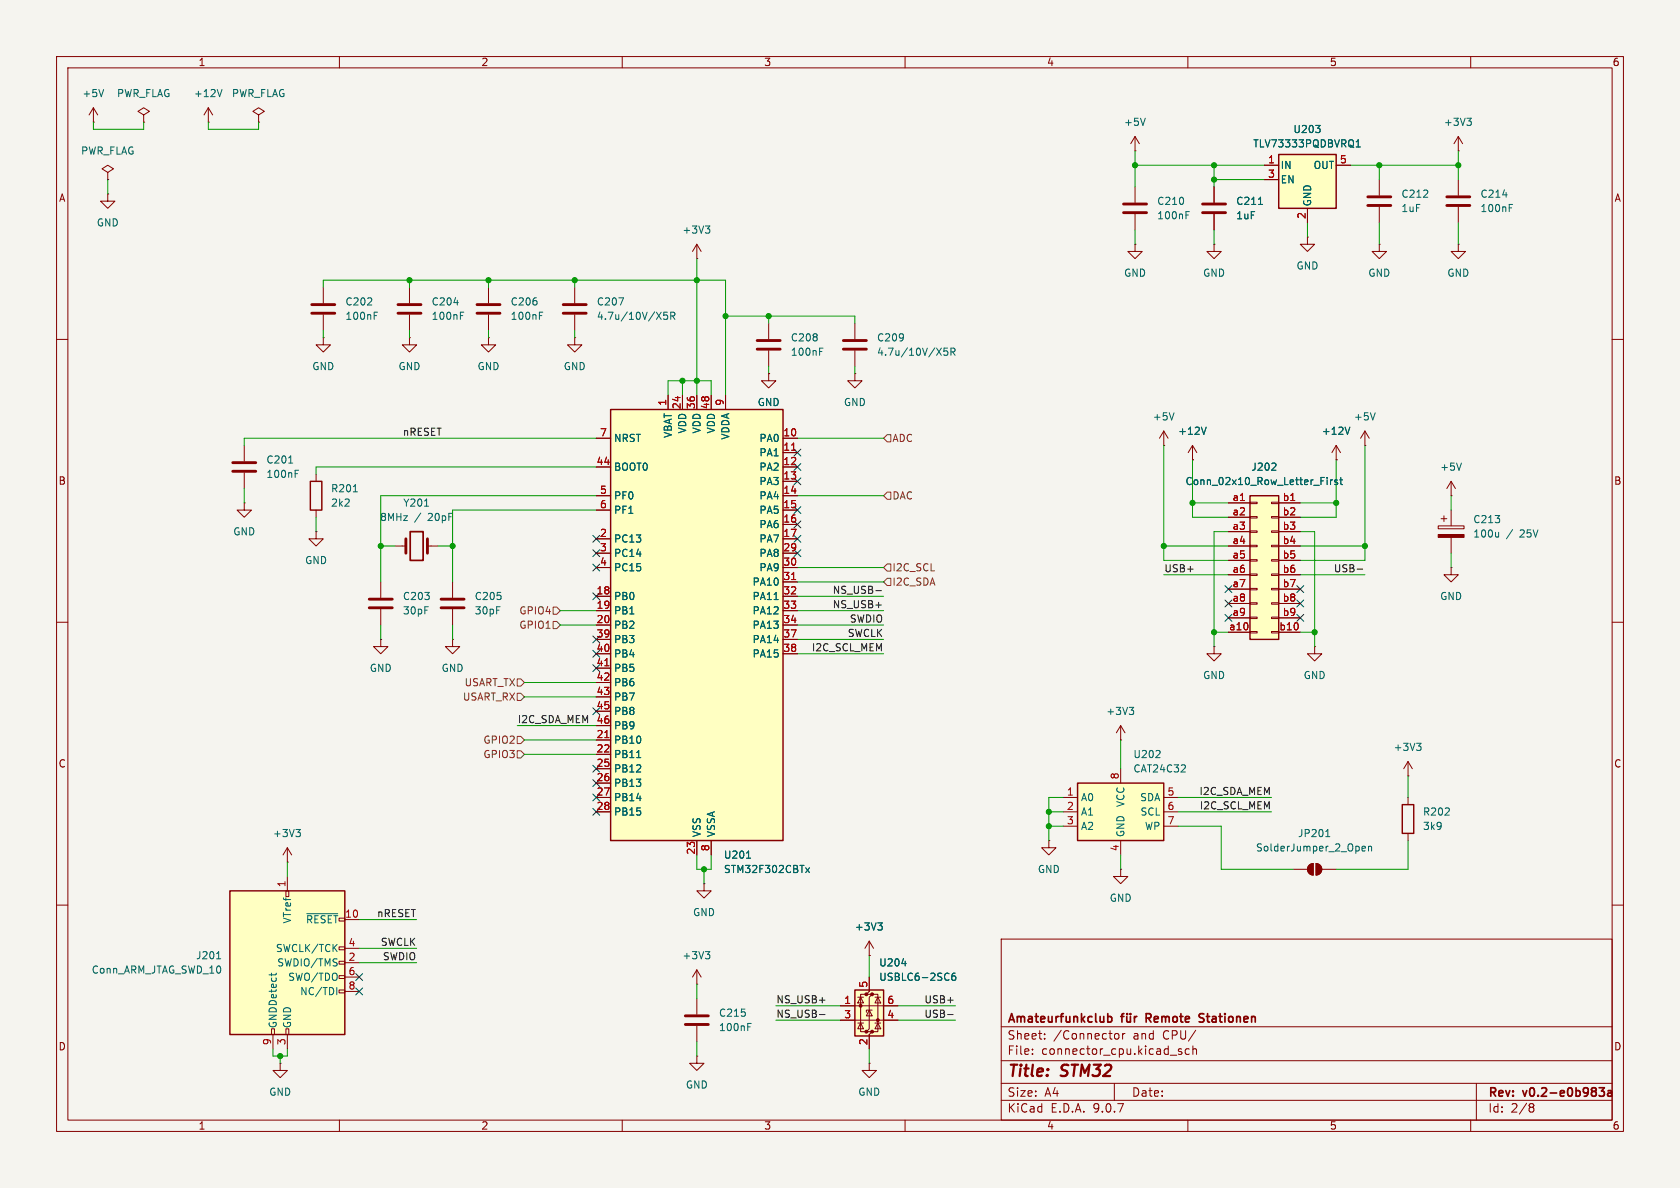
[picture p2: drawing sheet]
<svg xmlns="http://www.w3.org/2000/svg" width="297mm" height="210mm" viewBox="0 0 297 210" stroke-linecap="round" stroke-linejoin="round" font-family="sans-serif">
<path d="M0 0h297v210h-297z" fill="#f5f4ef" stroke="#f5f4ef" stroke-width=".18"/>
<g fill="none" stroke="#840000" stroke-width=".18">
<path d="M10 10h277v190h-277zM12 12h273v186h-273zM60 10v2M110 10v2M160 10v2M210 10v2M260 10v2M200.7 26.7h.1M200.7 24.1v2.6M200.7 33v2.8M200.7 37.8v2.8M200.7 24.1l-.8 1.3"/>
<path d="M200.7 24.1l.7 1.3M123.2 45.7h.1M123.2 43.2l-.8 1.3M123.2 43.2l.8 1.3M123.2 43.2v2.5M135.9 57.2v2.7M200.7 43.2v1.3h1.2l-1.2 1.2-1.3-1.2h1.3M200.7 43.2h.1M10 60h2M43.2 78.7v2.8M135.9 66v1.3h1.3l-1.3 1.3-1.3-1.3h1.3M135.9 66h.1"/>
<path d="M135.9 62v2.8M285 60h2M43.2 88.9v1.3h1.2l-1.2 1.2-1.3-1.2h1.3M43.2 88.9h.1M43.2 83.6v2.8M10 110h2M285 110h2M198.1 130.8h.1M198.1 128.3l-.7 1.2M198.1 128.3l.8 1.2M198.1 128.3v2.5M10 160h2"/>
<path d="M177 166h108v32h-108zM285 160h2M60 198v2M110 198v2M160 198v2M177 194.5h108M177 191.5h108M177 187.5h108M177 181.5h108M182.5 186.3v.1M182.5 185.5v.1M184.7 183.6v.1"/>
<path d="M184.7 182.8v.1M197 191.5v3M197.2 182.8l.3-.1 .3 .3v.4l-.1 .2h-.5M198.5 182.7v1M198.9 182.7l-.3 .1-.1 .2M208.9 185.5l-.4-.1-.2 .2 .1 .2 .5 .2v.3h-.6M210 198v2M210.2 185.5l-.4-.1-.3 .3v.4l.2 .2h.5M210.9 185.5l.2-.1 .4 .1v.9M210.9 184.9v1.5M260 198v2M261 191.5v6.5"/>
<path d="M270.6 195.1l.4 .1 .2 .2-.3 .3M270.6 195.7h.3M270.9 195.7l.2 .2 .1 .4-.2 .2-.4 .1"/>
</g>
<g fill="none" stroke="#840000" stroke-width=".3">
<path d="M195.8 179.8l.5-.1 .3 .3v.4l-.2 .2h-.6M198.1 179.7h.6M198.7 179.2l-.4 .2v1.3M199.2 179.7l.1 .9 .3 .1 .2-.2M199.3 179.2v.1M199.8 179.2v.1M199.8 179.7v1M200.6 179.7v1M201 179.7l-.3 .1-.1 .2M202.6 180h.6M203.2 179.2h-.6v1.5M212.8 179.3l-.5-.1-.3 .3 .1 .3 .6 .2"/>
<path d="M212 180.6h.7M282.7 192.3h.9l-.5 .6 .5 .1v.5l-.3 .3h-.4M284.3 192.9h.5l.1 .9M284.9 193.1l-.5 .1a.29 .29 0 0 0-.2 .3 .29 .29 0 0 0 .2 .3l.5-.1"/>
</g>
<path d="M124.7 39.9h.8l-.4 .5M202.5 20.9l-.4 1.3M209.7 38h.4M209.7 37.4h.6M125.2 40.4l.3 .3v.3l-.3 .2M144.9 62.1h.4M144.9 61.5h.6M51 81.9h.8M52.2 83.7h.4M52.2 83.1h.6M199.6 125h.8l-.4 .5M200.2 125.5l.2 .3v.3l-.2 .2" fill="none" stroke="#006464" stroke-width=".18"/>
<path d="M198.6 37.6h4.1M198.6 36.1h4.1M133.9 61.7h4M133.9 60.2h4M41.1 81.8h4.1M41.1 83.3h4.1" fill="none" stroke="#840000" stroke-width=".51"/>
<path d="M190.5 138.4h15.2v10.2h-15.2z" fill="#ffffc2"/>
<path d="M190.5 138.4h15.2v10.2h-15.2z" fill="none" stroke="#840000" stroke-width=".25"/>
<g fill="none" stroke="#840000" stroke-width=".18">
<path d="M214.6 33v2.8M214.6 37.8v2.8M57.1 50.8v2.8M57.1 55.6v2.8M86.4 50.8v2.8M86.4 55.6v2.8M214.6 43.2v1.3h1.3l-1.3 1.2-1.2-1.2h1.2M214.6 43.2h.1M231.1 41.9v1.3h1.3l-1.3 1.3-1.2-1.3h1.2M231.1 41.9h.1M205.7 78.7h.1M205.7 76.2l-.7 1.3"/>
<path d="M205.7 76.2l.8 1.3M205.7 76.2v2.5M198.1 135.9v2.5M124.5 156.2v1.3h1.2l-1.2 1.3-1.3-1.3h1.3M124.5 156.2h.1M188 141h2.5M188 143.5h2.5M188 146.1h2.5M198.1 148.6v2.5M205.7 141h2.6M205.7 143.5h2.6M205.7 146.1h2.6"/>
<path d="M123.2 174h.1M123.2 171.5v2.5M123.2 176.5v2.8M123.2 171.5l-.8 1.2M123.2 171.5l.8 1.2M49.5 188v1.2h1.3l-1.3 1.3-1.2-1.3h1.2M49.5 188h.1M123.2 181.4v2.8"/>
</g>
<g fill="none" stroke="#006464" stroke-width=".18">
<path d="M222.5 36.1h.7M66.2 55.8h.4M66.2 55.2h.6M95.4 55.8h.4M95.4 55.2h.6M207.6 73l-.5 1.2M204.3 133.9h.8M205 132.8v.4M208.8 136.5h.8M209.5 135.3v.4M124.7 168.2h.8l-.4 .5M125.2 168.7l.3 .2v.3l-.3 .3"/>
<path d="M132.2 181.5h.4M132.2 180.9h.6"/>
</g>
<path d="M212.6 36.1h4.1M212.6 37.6h4.1M55.1 55.4h4.1M55.1 53.8h4.1M84.3 55.4h4.1M84.3 53.8h4.1M121.2 179.6h4M121.2 181.1h4" fill="none" stroke="#840000" stroke-width=".51"/>
<path d="M226.1 27.3h10.1v9.5h-10.1z" fill="#ffffc2"/>
<path d="M226.1 27.3h10.1v9.5h-10.1z" fill="none" stroke="#840000" stroke-width=".25"/>
<g fill="none" stroke="#840000" stroke-width=".18">
<path d="M16.5 19.1l-.8 1.2M16.5 19.1l.8 1.2M16.5 19.1v2.5M16.5 21.6h.1M19 30.5l1.1-.7-1.1-.6-1 .6 1 .7v1.3M19 31.8h.1M19 34.3v1.3h1.3l-1.3 1.2-1.2-1.2h1.2M19 34.3h.1M25.4 20.3l1-.6-1-.6-1 .6 1 .6v1.3M25.4 21.6h.1M223.5 29.2h2.6M223.5 31.8h2.6"/>
<path d="M231.1 36.8v2.6M236.2 29.2h2.6M243.8 31.8v2.7M243.8 36.6v2.8M57.1 59.7v1.3h1.3l-1.3 1.2-1.2-1.2h1.2M57.1 59.7h.1M72.4 59.7v1.3h1.3l-1.3 1.2-1.3-1.2h1.3M72.4 59.7h.1M72.4 50.8v2.8M72.4 55.6v2.8M151.1 57.2v2.7M151.1 66v1.3h1.3l-1.3 1.3-1.2-1.3h1.2"/>
<path d="M151.1 66h.1M151.1 62v2.8M210.8 78.7l-.7 1.3M210.8 78.7l.8 1.3M210.8 78.7v2.6M236.2 78.7l-.7 1.3M236.2 78.7l.8 1.3M236.2 78.7v2.6M241.3 78.7h.1M241.3 76.2l-.8 1.3M241.3 76.2l.8 1.3M241.3 76.2v2.5"/>
<path d="M210.8 81.3h.1M236.2 81.3h.1M123.2 186.7v1.3h1.3l-1.3 1.2-1.3-1.2h1.3M123.2 186.7h.1"/>
</g>
<g fill="none" stroke="#006464" stroke-width=".18">
<path d="M18.3 15.8l-.4 1.3M232.6 22.2h.8l-.4 .5M233.3 22.8v.5M239.8 26h.7M239.8 25.1l.3-.4v1.3M80.2 53.5h.8M81.4 55.8h.4M81.4 55.2h.6M167.5 61.5h-.6l-.1 .6 .2-.1 .4 .1 .2 .2-.1 .4-.2 .1-.5-.1M168.1 62.2l.6-.1 .1-.1v-.3l-.7-.2v1.3M168.4 62.2l.4 .6M213.2 75.5l-.4 1.3"/>
<path d="M238.6 75.5l-.4 1.3M243.1 73l-.4 1.2"/>
</g>
<path d="M241.8 34.8h4.1M241.8 36.3h4.1M70.4 55.4h4M70.4 53.8h4M149.1 61.7h4.1M149.1 60.2h4.1" fill="none" stroke="#840000" stroke-width=".51"/>
<path d="M151.1 175h5.1v8.1h-5.1z" fill="#ffffc2"/>
<g fill="#840000" stroke="#840000" stroke-width=".18">
<circle cx="152.1" cy="177.8" r=".25"/>
<circle cx="153.2" cy="175.8" r=".25"/>
<circle cx="153.2" cy="182.4" r=".25"/>
<circle cx="154.2" cy="175.8" r=".25"/>
<circle cx="154.2" cy="182.4" r=".25"/>
<circle cx="155.2" cy="180.3" r=".25"/>
</g>
<g fill="none" stroke="#840000" stroke-width=".18">
<path d="M36.8 19.1l-.7 1.2M36.8 19.1l.8 1.2M36.8 19.1v2.5M36.8 21.6h.1M101.6 50.8v2.8M101.6 55.6v2.8M55.9 94v1.3h1.2l-1.2 1.2-1.3-1.2h1.3M55.9 94h.1M55.9 83.8v1.3M55.9 90.2v1.2M214.6 114.3v1.3h1.3l-1.3 1.2-1.2-1.2h1.2M214.6 114.3h.1"/>
<path d="M148.6 177.8h10.1M151.6 176.3h1.1M152.1 176.3l.6 1h-1.1zM153.2 175.8h-1.1v6.6h1.1M153.7 172.7v2.6l-.5 .5h1l-.5 .5v5.6l-.5 .5h1l-.5 .5v2.5M153.7 178.6l.5 1h-1zM153.7 168.9h.1M153.7 166.4v2.5M153.7 166.4l-.8 1.2M153.7 166.4l.7 1.2M154.2 178.6h-1v.3M154.2 175.8h1v6.6h-1"/>
<path d="M154.7 176.3h1M155.2 176.3l.5 1h-1zM148.6 180.3h10.1M151.6 180.8h1.1M152.1 180.8l.6 1.1h-1.1zM154.7 180.8h1M155.2 180.8l.5 1.1h-1z"/>
</g>
<path d="M54.9 85.1h2v5.1h-2zM151.1 175h5.1v8.1h-5.1z" fill="none" stroke="#840000" stroke-width=".25"/>
<path d="M39.2 15.8l-.4 1.3M109.4 52.6h.8l-.5 1.3M118 55.2h-.6l-.1 .6 .2-.1h.4l.1 .2v.4l-.2 .2-.5-.2M118.6 55.9l.6-.1 .1-.2-.1-.3-.6-.1v1.3M118.9 55.9l.4 .6M62.5 86.9h.7M155.2 163.1h.8l-.5 .5M155.7 163.6l.3 .3v.3l-.3 .2M159.4 170.3h.8M168.9 172l-.4 .1a.86 .86 0 0 0 0 1.2l.4-.1 .1-.4-.3-.3-.3 .1-.1 .2" fill="none" stroke="#006464" stroke-width=".18"/>
<path d="M99.6 55.4h4M99.6 53.8h4" fill="none" stroke="#840000" stroke-width=".51"/>
<path d="M221 87.6h5.1v25.4h-5.1z" fill="#ffffc2"/>
<path d="M221 87.6h5.1v25.4h-5.1z" fill="none" stroke="#840000" stroke-width=".25"/>
<g fill="none" stroke="#840000" stroke-width=".18">
<path d="M45.7 20.3l1-.6-1-.6-1 .6 1 .6v1.3M45.7 21.6h.1M101.6 59.7v1.3h1.3l-1.3 1.2-1.3-1.2h1.3M101.6 59.7h.1M217.2 88.9h3.8M217.2 91.4h3.8M217.2 94h3.8M217.2 96.5h3.8M217.2 99.1h3.8M221 88.8h1.2v.2h-1.2zM221 91.3h1.2v.3h-1.2zM221 93.9h1.2v.2h-1.2z"/>
<path d="M221 96.4h1.2v.2h-1.2zM221 98.9h1.2v.3h-1.2zM224.8 88.8h1.3v.2h-1.3zM224.8 91.3h1.3v.3h-1.3zM224.8 93.9h1.3v.2h-1.3zM224.8 96.4h1.3v.2h-1.3zM224.8 98.9h1.3v.3h-1.3zM226.1 88.9h3.8M226.1 91.4h3.8M226.1 94h3.8M226.1 96.5h3.8M226.1 99.1h3.8"/>
<path d="M67.3 113v1.3h1.3l-1.3 1.3-1.3-1.3h1.3M67.3 113h.1M67.3 102.9v2.8M67.3 107.7v2.8M80 113v1.3h1.3l-1.3 1.3-1.3-1.3h1.3M80 113h.1M80 102.9v2.8M80 107.7v2.8M217.2 101.6h3.8M217.2 104.1h3.8M217.2 106.7h3.8M217.2 109.2h3.8"/>
<path d="M217.2 111.8h3.8M221 101.5h1.2v.2h-1.2zM221 104h1.2v.3h-1.2zM221 106.6h1.2v.2h-1.2zM221 109.1h1.2v.2h-1.2zM221 111.6h1.2v.3h-1.2zM224.8 101.5h1.3v.2h-1.3zM224.8 104h1.3v.3h-1.3zM224.8 106.6h1.3v.2h-1.3zM224.8 109.1h1.3v.2h-1.3zM224.8 111.6h1.3v.3h-1.3zM226.1 101.6h3.8"/>
<path d="M226.1 104.1h3.8M226.1 106.7h3.8M226.1 109.2h3.8M226.1 111.8h3.8M185.4 148.6v1.3h1.3l-1.3 1.2-1.3-1.2h1.3M185.4 148.6h.1M198.1 153.7v1.2h1.3l-1.3 1.3-1.3-1.3h1.3M198.1 153.7h.1"/>
</g>
<path d="M225.5 81.9l.1 .2-.1 .3-.7 .7h.8M234.6 84.4v.1M234.6 84.8v.9M235.2 84.8v.9M235.6 84.8l-.4 .3M236.4 84.9l-.3-.1-.2 .2 .1 .2 .4 .1v.3h-.5M236.9 84.8h.4M237 84.4v1.1l.3 .2" fill="none" stroke="#006464" stroke-width=".18"/>
<path d="M65.3 105.9h4M65.3 107.4h4M78 105.9h4M78 107.4h4" fill="none" stroke="#840000" stroke-width=".51"/>
<path d="M107.9 72.4h30.5v76.2h-30.5z" fill="#ffffc2"/>
<path d="M107.9 72.4h30.5v76.2h-30.5z" fill="none" stroke="#840000" stroke-width=".25"/>
<g fill="none" stroke="#840000" stroke-width=".18">
<path d="M257.8 26.7h.1M257.8 24.1v2.6M257.8 31.8v2.7M257.8 36.6v2.8M257.8 24.1l-.8 1.3M257.8 24.1l.8 1.3M86.4 59.7v1.3h1.2l-1.2 1.2-1.3-1.2h1.3M86.4 59.7h.1M243.8 43.2v1.3h1.3l-1.3 1.2-1.2-1.2h1.2M243.8 43.2h.1M105.4 77.5h2.5M118.1 69.9v2.5"/>
<path d="M120.6 69.9v2.5M123.2 69.9v2.5M125.7 69.9v2.5M128.3 69.9v2.5M138.4 77.5h2.6M105.4 82.6h2.5M105.4 87.6h2.5M105.4 90.2h2.5M105.4 95.3h2.5M105.4 97.8h2.5M138.4 82.6h2.6M138.4 87.6h2.6"/>
<path d="M138.4 90.2h2.6M138.4 95.3h2.6M138.4 97.8h2.6M138.4 80h2.6M138.4 85.1h2.6M138.4 92.7h2.6M105.4 100.3h2.5M105.4 105.4h2.5M105.4 108h2.5M105.4 110.5h2.5M105.4 113h2.5M105.4 115.6h2.5"/>
<path d="M105.4 118.1h2.5M138.4 100.3h2.6M138.4 105.4h2.6M138.4 108h2.6M138.4 110.5h2.6M138.4 113h2.6M138.4 115.6h2.6M138.4 102.9h2.6M232.4 114.3v1.3h1.3l-1.3 1.2-1.3-1.2h1.3M232.4 114.3h.1M105.4 120.7h2.5M105.4 123.2h2.5"/>
<path d="M105.4 125.7h2.5M105.4 128.3h2.5M105.4 130.8h2.5M105.4 133.4h2.5M105.4 135.9h2.5M105.4 138.4h2.5M248.9 137.2h.1M248.9 134.6l-.7 1.3M248.9 134.6l.8 1.3M248.9 134.6v2.6M105.4 141h2.5M105.4 143.5h2.5"/>
<path d="M123.2 148.6v2.5M125.7 148.6v2.5"/>
</g>
<path d="M139.9 79.6h.8M106.9 117.7h.7M139.9 102.5h.8M106.9 130.4h.7" fill="none" stroke="#a90000" stroke-width=".18"/>
<path d="M259.3 20.9h.8l-.4 .5M259.9 21.4l.2 .2v.3l-.2 .3M265.7 34.4h.7M266.8 36.7h.4M266.8 36.1h.6M136.9 106h.7M112.5 133.9h.8M250.4 131.4h.8l-.4 .5M251 131.9l.2 .2v.3l-.2 .3M132 151.7h.7M142.4 153.4l.7 .8M143.1 153.4l-.7 .8" fill="none" stroke="#006464" stroke-width=".18"/>
<path d="M255.8 36.3h4M255.8 34.8h4" fill="none" stroke="#840000" stroke-width=".51"/>
<path d="M40.6 157.5h20.4v25.4h-20.4z" fill="#ffffc2"/>
<path d="M40.6 157.5h20.4v25.4h-20.4zM247.9 142.2h2v5.1h-2z" fill="none" stroke="#840000" stroke-width=".25"/>
<g fill="none" stroke="#840000" stroke-width=".18">
<path d="M214.6 33v2.8M214.6 37.8v2.8M223.5 29.2h2.6M223.5 31.8h2.6M231.1 36.8v2.6M236.2 29.2h2.6M257.8 43.2v1.3h1.3l-1.3 1.2-1.3-1.2h1.3M257.8 43.2h.1M105.4 77.5h2.5M118.1 69.9v2.5M120.6 69.9v2.5M123.2 69.9v2.5"/>
<path d="M125.7 69.9v2.5M128.3 69.9v2.5M135.9 66h.1M138.4 77.5h2.6M69.8 96.5h2M75.6 96.5h1.9M105.4 82.6h2.5M105.4 87.6h2.5M105.4 90.2h2.5M105.4 95.3h2.5M105.4 97.8h2.5M138.4 82.6h2.6"/>
<path d="M138.4 87.6h2.6M138.4 90.2h2.6M138.4 95.3h2.6M138.4 97.8h2.6M138.4 80h2.6M138.4 85.1h2.6M138.4 92.7h2.6M210.8 81.3h.1M217.2 96.5h3.8M217.2 88.9h3.8M217.2 91.4h3.8M217.2 94h3.8"/>
<path d="M217.2 99.1h3.8M226.1 96.5h3.8M226.1 88.9h3.8M226.1 91.4h3.8M226.1 94h3.8M226.1 99.1h3.8M236.2 81.3h.1M254.3 93h4.5v.5h-4.5zM254.8 91.7h1M255.3 91.2v1M256.5 87.6h.1M256.5 85.1l-.7 1.3"/>
<path d="M256.5 85.1l.8 1.3M256.5 85.1v2.5M256.5 90.2v2.8M256.5 95v2.8M105.4 100.3h2.5M105.4 105.4h2.5M105.4 108h2.5M105.4 110.5h2.5M105.4 113h2.5M105.4 115.6h2.5M105.4 118.1h2.5M138.4 100.3h2.6"/>
<path d="M138.4 105.4h2.6M138.4 108h2.6M138.4 110.5h2.6M138.4 113h2.6M138.4 115.6h2.6M138.4 102.9h2.6M217.2 101.6h3.8M217.2 104.1h3.8M217.2 106.7h3.8M217.2 109.2h3.8M217.2 111.8h3.8M226.1 101.6h3.8"/>
<path d="M226.1 104.1h3.8M226.1 106.7h3.8M226.1 109.2h3.8M226.1 111.8h3.8M256.5 100.3v1.3h1.3l-1.3 1.3-1.2-1.3h1.2M256.5 100.3h.1M105.4 120.7h2.5M105.4 123.2h2.5M105.4 125.7h2.5M105.4 128.3h2.5M105.4 130.8h2.5M105.4 133.4h2.5"/>
<path d="M105.4 135.9h2.5M105.4 138.4h2.5M50.5 157.5h.6v1h-.6zM50.8 152.4h.1M50.8 149.9v2.5M50.8 154.9v2.6M50.8 149.9l-.8 1.2M50.8 149.9l.8 1.2M105.4 141h2.5M105.4 143.5h2.5M123.2 148.6v2.5M125.7 148.6v2.5"/>
<path d="M228.6 153.7h2.5M231.4 153l.8-.3v2a1.02 1.02 0 0 1-1-.6 1.02 1.02 0 0 1 .2-1.1zM232.7 152.7a1.02 1.02 0 0 1 1 1 1.02 1.02 0 0 1-1 1zM233.7 153.7h2.5M248.9 141v1.2M248.9 147.3v1.3M59.9 167.4h1.1v.5h-1.1zM59.9 169.9h1.1v.5h-1.1zM59.9 172.5h1.1v.5h-1.1zM59.9 175h1.1v.5h-1.1zM61 162.6h2.5M61 167.6h2.5"/>
<path d="M61 170.2h2.5M61 172.7h2.5M61 175.3h2.5M148.6 177.8h2.5M153.7 168.9h.1M153.7 172.7v2.6M156.2 177.8h2.5M48 181.9h.5v1h-.5zM48.3 182.9v2.5M50.5 181.9h.6v1h-.6zM50.8 182.9v2.5M148.6 180.3h2.5"/>
<path d="M153.7 188v1.2h1.2l-1.2 1.3-1.3-1.3h1.3M153.7 188h.1M153.7 182.9v2.5M156.2 180.3h2.5"/>
</g>
<g fill="none" stroke="#006464" stroke-width=".18">
<path d="M222.5 36.1h.7M232.6 22.2h.8l-.4 .5M233.3 22.8v.5M239.8 26h.7M239.8 25.1l.3-.4v1.3M213.2 75.5l-.4 1.3M238.6 75.5l-.4 1.3M75.1 89.5h.7M225.5 81.9l.1 .2-.1 .3-.7 .7h.8M234.6 84.4v.1M234.6 84.8v.9M235.2 84.8v.9"/>
<path d="M235.6 84.8l-.4 .3M236.4 84.9l-.3-.1-.2 .2 .1 .2 .4 .1v.3h-.5M236.9 84.8h.4M237 84.4v1.1l.3 .2M258.4 81.9l-.5 1.2M264.9 94.1v.8M264.9 94.8l-.1 .1M136.9 106h.7M112.5 133.9h.8M52.3 146.6h.8l-.4 .5M52.9 147.1l.2 .3v.3l-.2 .2M132 151.7h.7"/>
<path d="M142.4 153.4l.7 .8M143.1 153.4l-.7 .8M234.4 147.9h.7M234.6 146.8l.1-.2v1.3M240.8 150l.6-.1-.1-.2-.3-.1-.2 .2v.6h.5M241.9 149.7l.2-.1 .3 .1 .1 .7M241.9 149.6v.8M38.3 169.5h.7M48 172v.5M48.8 172v.3M54.2 161.5h5.5M59.5 174.6v1.2"/>
<path d="M155.2 163.1h.8l-.5 .5M155.7 163.6l.3 .3v.3l-.3 .2M159.4 170.3h.8M168.9 172l-.4 .1a.86 .86 0 0 0 0 1.2l.4-.1 .1-.4-.3-.3-.3 .1-.1 .2"/>
</g>
<g fill="#840000" stroke="#840000" stroke-width=".18">
<path d="M254.3 94.5h4.5v.5h-4.5z"/>
<path d="M231.4 153l.8-.3v2a1.02 1.02 0 0 1-1-.6 1.02 1.02 0 0 1 .2-1.1z"/>
<path d="M232.7 152.7a1.02 1.02 0 0 1 1 1 1.02 1.02 0 0 1-1 1z"/>
</g>
<path d="M71.8 95.3v2.5M75.6 95.3v2.5" fill="none" stroke="#840000" stroke-width=".51"/>
<path d="M72.5 94h2.3v5.1h-2.3z" fill="none" stroke="#840000" stroke-width=".3"/>
<path d="M156.8 76.8h.7v1.3h-.7l-.6-.6zM156.8 87h.7v1.3h-.7l-.6-.7zM156.8 99.7h.7v1.3h-.7l-.6-.7zM97.8 107.3h.6l.7 .7-.7 .6h-.6zM97.8 109.9h.6l.7 .6-.7 .6h-.6zM156.8 102.2h.7v1.3h-.7l-.6-.6zM91.4 132.7h.7l.6 .7-.6 .6h-.7zM91.4 130.2h.7l.6 .6-.6 .6h-.7zM91.4 120h.7l.6 .7-.6 .6h-.7zM91.4 122.6h.7l.6 .6-.6 .6h-.7z" fill="none" stroke="#725600" stroke-width=".18"/>
<path d="M154.8 104.4h1M154.8 107h1M239.9 100.6h1M144.9 179.3h.9M144.9 176.8h.9M167.5 179.3h1" fill="none" stroke="#0f0f0f" stroke-width=".18"/>
<g fill="none" stroke="#009600" stroke-width=".18">
<path d="M16.5 21.6v1.3h8.9v-1.3M19 31.8v2.5M36.8 21.6v1.3h8.9v-1.3M200.7 29.2h22.8M200.7 26.7v6.3M214.6 29.2v3.8M214.6 31.8h8.9M231.1 39.4v2.5M238.8 29.2h19M243.8 29.2v2.6M243.8 39.4v3.8M257.8 26.7v5.1"/>
<path d="M257.8 39.4v3.8M57.1 50.8v-1.3h71.2v20.4M57.1 58.4v1.3M72.4 49.5v1.3M72.4 58.4v1.3M86.4 49.5v1.3M86.4 58.4v1.3M101.6 49.5v1.3M101.6 58.4v1.3M123.2 45.7v24.2M128.3 55.9h22.8v1.3M135.9 55.9v1.3"/>
<path d="M200.7 40.6v2.6M214.6 40.6v2.6M105.4 77.5h-62.2v1.2M118.1 69.9v-2.6h7.6v2.6M120.6 67.3v2.6M135.9 64.8v1.2M141 77.5h15.2M151.1 64.8v1.2M205.7 78.7v20.4h11.5M241.3 78.7v20.4h-11.4M43.2 86.4v2.5M55.9 91.4v2.6"/>
<path d="M67.3 96.5h2.5M77.5 96.5h2.5M105.4 87.6h-38.1v15.3M105.4 90.2h-25.4v12.7M105.4 82.6h-49.5v1.2M141 87.6h15.2M205.7 96.5h11.5M210.8 81.3v10.1h6.4M210.8 88.9h6.4M217.2 94h-2.6v20.3M229.9 96.5h11.4M229.9 94h2.5v20.3"/>
<path d="M229.9 88.9h6.3M236.2 81.3v10.1h-6.3M256.5 87.6v2.6M256.5 97.8v2.5M67.3 110.5v2.5M80 110.5v2.5M99.1 110.5h6.3M99.1 108h6.3M141 110.5h15.2M141 108h15.2M141 100.3h15.2M141 105.4h15.2"/>
<path d="M141 102.9h15.2M141 113h15.2M141 115.6h15.2M205.7 101.6h11.5M214.6 111.8h2.6M229.9 101.6h11.4M229.9 111.8h2.5M91.4 128.3h14M92.7 120.7h12.7M92.7 123.2h12.7M92.7 133.4h12.7M92.7 130.8h12.7"/>
<path d="M198.1 130.8v5.1M248.9 137.2v3.8M50.8 152.4v2.5M123.2 151.1v2.6h2.5v-2.6M124.5 153.7v2.5M185.4 143.5h2.6M185.4 146.1h2.6M188 141h-2.6v7.6M198.1 151.1v2.6M208.3 146.1h7.6v7.6h12.7M208.3 143.5h16.5M208.3 141h16.5"/>
<path d="M248.9 148.6v5.1h-12.7M63.5 167.6h10.2M63.5 162.6h10.2M63.5 170.2h10.2M123.2 174v2.5M137.2 177.8h11.4M153.7 168.9v3.8M158.7 177.8h10.2M48.3 185.4v1.3h2.5v-1.3M49.5 186.7v1.3M123.2 184.2v2.5M137.2 180.3h11.4"/>
<path d="M153.7 185.4v2.6M158.7 180.3h10.2"/>
</g>
<g fill="none" stroke="#000084" stroke-width=".18">
<path d="M140.4 79.4l1.2 1.2M141.6 79.4l-1.2 1.2M104.8 94.6l1.2 1.3M104.8 97.2l1.2 1.2M104.8 99.7l1.2 1.2M106 94.6l-1.2 1.3M106 97.2l-1.2 1.2M106 99.7l-1.2 1.2M140.4 89.6l1.2 1.2M140.4 97.2l1.2 1.2M140.4 81.9l1.2 1.3M140.4 92.1l1.2 1.2"/>
<path d="M140.4 94.6l1.2 1.3M140.4 84.5l1.2 1.2M141.6 89.6l-1.2 1.2M141.6 81.9l-1.2 1.3M141.6 97.2l-1.2 1.2M141.6 94.6l-1.2 1.3M141.6 92.1l-1.2 1.2M141.6 84.5l-1.2 1.2M104.8 115l1.2 1.2M104.8 104.8l1.2 1.2M104.8 117.5l1.2 1.2M104.8 112.4l1.2 1.2"/>
<path d="M106 115l-1.2 1.2M106 104.8l-1.2 1.2M106 117.5l-1.2 1.2M106 112.4l-1.2 1.2M216.6 106.1l1.2 1.2M216.6 103.5l1.2 1.2M216.6 108.6l1.2 1.2M217.8 106.1l-1.2 1.2M217.8 103.5l-1.2 1.2M217.8 108.6l-1.2 1.2M229.3 103.5l1.2 1.2M229.3 108.6l1.2 1.2"/>
<path d="M229.3 106.1l1.2 1.2M230.5 103.5l-1.2 1.2M230.5 108.6l-1.2 1.2M230.5 106.1l-1.2 1.2M104.8 135.3l1.2 1.2M104.8 125.1l1.2 1.2M104.8 137.8l1.2 1.2M106 125.1l-1.2 1.2M106 135.3l-1.2 1.2M106 137.8l-1.2 1.2M104.8 142.9l1.2 1.2M104.8 140.4l1.2 1.2"/>
<path d="M106 142.9l-1.2 1.2M106 140.4l-1.2 1.2M62.9 172.1l1.2 1.2M62.9 174.7l1.2 1.2M64.1 174.7l-1.2 1.2M64.1 172.1l-1.2 1.2"/>
</g>
<path d="M139.9 79.6h.8M106.9 117.7h.7M139.9 102.5h.8M106.9 130.4h.7" fill="none" stroke="#a90000" stroke-width=".18"/>
<g fill="#009600" stroke="#009600" stroke-width=".18">
<circle cx="210.8" cy="88.9" r=".46"/>
<circle cx="241.3" cy="96.5" r=".46"/>
<circle cx="205.7" cy="96.5" r=".46"/>
<circle cx="200.7" cy="29.2" r=".46"/>
<circle cx="135.9" cy="55.9" r=".46"/>
<circle cx="128.3" cy="55.9" r=".46"/>
<circle cx="214.6" cy="31.8" r=".46"/>
<circle cx="214.6" cy="29.2" r=".46"/>
<circle cx="236.2" cy="88.9" r=".46"/>
<circle cx="243.8" cy="29.2" r=".46"/>
<circle cx="257.8" cy="29.2" r=".46"/>
<circle cx="232.4" cy="111.8" r=".46"/>
<circle cx="214.6" cy="111.8" r=".46"/>
<circle cx="185.4" cy="143.5" r=".46"/>
<circle cx="185.4" cy="146.1" r=".46"/>
<circle cx="124.5" cy="153.7" r=".46"/>
<circle cx="120.6" cy="67.3" r=".46"/>
<circle cx="123.2" cy="67.3" r=".46"/>
<circle cx="123.2" cy="49.5" r=".46"/>
<circle cx="101.6" cy="49.5" r=".46"/>
<circle cx="86.4" cy="49.5" r=".46"/>
<circle cx="72.4" cy="49.5" r=".46"/>
<circle cx="67.3" cy="96.5" r=".46"/>
<circle cx="49.5" cy="186.7" r=".46"/>
<circle cx="80" cy="96.5" r=".46"/>
</g>
<g font-size="2.8" fill="#840000">
<text x="178" y="190.9">Title:</text>
<text x="187.7" y="190.9">STM32</text>
</g>
<g font-size="2.1" fill="#840000">
<text x="178" y="184">Sheet:</text>
<text x="178" y="181.2">Amateurfunkclub</text>
<text x="186.2" y="184">/Connector</text>
<text x="200.4" y="184">and</text>
<text x="203.3" y="181.2">Remote</text>
<text x="205.8" y="184">CPU/</text>
<text x="213.3" y="181.2">Stationen</text>
<text x="178" y="186.7">File:</text>
<text x="184.1" y="186.7">connector_cpu.kicad_sch</text>
<text x="178" y="196.9">KiCad</text>
<text x="178" y="194.1">Size:</text>
<text x="184.7" y="194.1">A4</text>
<text x="185.7" y="196.9">E.D.A.</text>
<text x="193.3" y="196.9">9.0.7</text>
<text x="200" y="194.1">Date:</text>
<text x="263" y="194.3">Rev:</text>
<text x="263" y="196.9">Id:</text>
<text x="267.1" y="196.9">2/8</text>
<text x="269.4" y="194.3">v0.2-e0b983a</text>
</g>
<g font-size="1.8" fill="#840000">
<text x="35" y="11.9">1</text>
<text x="85" y="11.9">2</text>
<text x="135" y="11.9">3</text>
<text x="185" y="11.9">4</text>
<text x="235" y="11.9">5</text>
<text x="285" y="11.9">6</text>
<text x="10.3" y="35.9">A</text>
<text x="285.3" y="35.9">A</text>
<text x="10.3" y="85.9">B</text>
<text x="285.3" y="85.9">B</text>
<text x="10.3" y="135.9">C</text>
<text x="285.3" y="135.9">C</text>
<text x="10.3" y="185.9">D</text>
<text x="285.3" y="185.9">D</text>
<text x="35" y="199.9">1</text>
<text x="85" y="199.9">2</text>
<text x="135" y="199.9">3</text>
<text x="185" y="199.9">4</text>
<text x="235" y="199.9">5</text>
<text x="285" y="199.9">6</text>
</g>
<g font-size="1.8" fill="#006464">
<text x="14.5" y="17.4">+5V</text>
<text x="20.6" y="17.4">PWR_FLAG</text>
<text x="34.2" y="17.4">+12V</text>
<text x="40.9" y="17.4">PWR_FLAG</text>
<text x="198.6" y="22.5">+5V</text>
<text x="228.6" y="23.7">U203</text>
<text x="255.2" y="22.5">+3V3</text>
<text x="14.2" y="27.5">PWR_FLAG</text>
<text x="221.5" y="26.3">TLV73333PQDBVRQ1</text>
<text x="226.3" y="30.1">IN</text>
<text x="226.3" y="32.6">EN</text>
<text x="232.1" y="30.1">OUT</text>
<text x="247.7" y="35.2">C212</text>
<text x="261.6" y="35.2">C214</text>
<text x="17" y="40.2">GND</text>
<text x="120.5" y="41.5">+3V3</text>
<text x="204.5" y="36.4">C210</text>
<text x="204.5" y="39">100nF</text>
<text x="218.4" y="36.4">C211</text>
<text x="218.4" y="39">1uF</text>
<text x="232" y="36.6" transform="rotate(-90 232 36.6)">GND</text>
<text x="247.7" y="37.7">1uF</text>
<text x="261.6" y="37.7">100nF</text>
<text x="229.1" y="47.9">GND</text>
<text x="198.6" y="49.1">GND</text>
<text x="212.6" y="49.1">GND</text>
<text x="241.8" y="49.1">GND</text>
<text x="255.8" y="49.1">GND</text>
<text x="61" y="54.2">C202</text>
<text x="61" y="56.7">100nF</text>
<text x="76.2" y="54.2">C204</text>
<text x="76.2" y="56.7">100nF</text>
<text x="90.2" y="54.2">C206</text>
<text x="90.2" y="56.7">100nF</text>
<text x="105.4" y="54.2">C207</text>
<text x="105.4" y="56.7">4.7u/10V/X5R</text>
<text x="55.1" y="65.6">GND</text>
<text x="70.4" y="65.6">GND</text>
<text x="84.3" y="65.6">GND</text>
<text x="99.6" y="65.6">GND</text>
<text x="139.7" y="60.6">C208</text>
<text x="139.7" y="63.1">100nF</text>
<text x="154.9" y="60.6">C209</text>
<text x="154.9" y="63.1">4.7u/10V/X5R</text>
<text x="133.9" y="72">GND</text>
<text x="149.1" y="72">GND</text>
<text x="119" y="77.5" transform="rotate(-90 119 77.5)">VBAT</text>
<text x="121.5" y="76.7" transform="rotate(-90 121.5 76.7)">VDD</text>
<text x="124.1" y="76.7" transform="rotate(-90 124.1 76.7)">VDD</text>
<text x="126.6" y="76.7" transform="rotate(-90 126.6 76.7)">VDD</text>
<text x="129.1" y="77.8" transform="rotate(-90 129.1 77.8)">VDDA</text>
<text x="203.7" y="74.5">+5V</text>
<text x="208.2" y="77.1">+12V</text>
<text x="233.6" y="77.1">+12V</text>
<text x="239.3" y="74.5">+5V</text>
<text x="47" y="82.1">C201</text>
<text x="108.5" y="78.3">NRST</text>
<text x="108.5" y="83.4">BOOT0</text>
<text x="134.2" y="78.3">PA0</text>
<text x="134.2" y="80.9">PA1</text>
<text x="134.2" y="83.4">PA2</text>
<text x="221.1" y="83.4">J202</text>
<text x="254.5" y="83.4">+5V</text>
<text x="47" y="84.7">100nF</text>
<text x="58.4" y="87.2">R201</text>
<text x="58.4" y="89.8">2k2</text>
<text x="71.2" y="89.8">Y201</text>
<text x="108.5" y="88.5">PF0</text>
<text x="134.2" y="86">PA3</text>
<text x="134.2" y="88.5">PA4</text>
<text x="209.5" y="86">Conn_02x10_Row_Letter_First</text>
<text x="41.1" y="94.8">GND</text>
<text x="67.1" y="92.3">8MHz</text>
<text x="73.3" y="92.3">/</text>
<text x="75.8" y="92.3">20pF</text>
<text x="108.5" y="91">PF1</text>
<text x="134.2" y="91">PA5</text>
<text x="134.2" y="93.6">PA6</text>
<text x="260.4" y="92.7">C213</text>
<text x="260.4" y="95.2">100u</text>
<text x="266.3" y="95.2">/</text>
<text x="268.8" y="95.2">25V</text>
<text x="53.8" y="99.9">GND</text>
<text x="108.5" y="96.1">PC13</text>
<text x="108.5" y="98.7">PC14</text>
<text x="108.5" y="101.2">PC15</text>
<text x="134.2" y="96.1">PA7</text>
<text x="134.2" y="98.7">PA8</text>
<text x="134.2" y="101.2">PA9</text>
<text x="71.1" y="106.3">C203</text>
<text x="83.8" y="106.3">C205</text>
<text x="108.5" y="106.3">PB0</text>
<text x="132.9" y="103.7">PA10</text>
<text x="132.9" y="106.3">PA11</text>
<text x="254.5" y="106.3">GND</text>
<text x="71.1" y="108.8">30pF</text>
<text x="83.8" y="108.8">30pF</text>
<text x="108.5" y="108.8">PB1</text>
<text x="108.5" y="111.4">PB2</text>
<text x="108.5" y="113.9">PB3</text>
<text x="132.9" y="108.8">PA12</text>
<text x="132.9" y="111.4">PA13</text>
<text x="132.9" y="113.9">PA14</text>
<text x="65.3" y="119">GND</text>
<text x="78" y="119">GND</text>
<text x="108.5" y="116.4">PB4</text>
<text x="108.5" y="119">PB5</text>
<text x="132.9" y="116.4">PA15</text>
<text x="108.5" y="121.5">PB6</text>
<text x="108.5" y="124.1">PB7</text>
<text x="212.6" y="120.2">GND</text>
<text x="230.4" y="120.2">GND</text>
<text x="108.5" y="126.6">PB8</text>
<text x="108.5" y="129.1">PB9</text>
<text x="108.5" y="131.7">PB10</text>
<text x="195.5" y="126.6">+3V3</text>
<text x="108.5" y="134.2">PB11</text>
<text x="108.5" y="136.8">PB12</text>
<text x="200.3" y="134.2">U202</text>
<text x="200.3" y="136.8">CAT24C32</text>
<text x="246.3" y="132.9">+3V3</text>
<text x="108.5" y="139.3">PB13</text>
<text x="108.5" y="141.8">PB14</text>
<text x="191" y="141.8">A0</text>
<text x="199" y="142.8" transform="rotate(-90 199 142.8)">VCC</text>
<text x="201.5" y="141.8">SDA</text>
<text x="48.2" y="148.2">+3V3</text>
<text x="108.5" y="144.4">PB15</text>
<text x="124.1" y="148.1" transform="rotate(-90 124.1 148.1)">VSS</text>
<text x="126.6" y="148.1" transform="rotate(-90 126.6 148.1)">VSSA</text>
<text x="191" y="144.4">A1</text>
<text x="191" y="146.9">A2</text>
<text x="199" y="148.1" transform="rotate(-90 199 148.1)">GND</text>
<text x="201.5" y="144.4">SCL</text>
<text x="202.3" y="146.9">WP</text>
<text x="229.4" y="148.2">JP201</text>
<text x="251.5" y="144.4">R202</text>
<text x="251.5" y="146.9">3k9</text>
<text x="127.9" y="154.5">STM32F302CBTx</text>
<text x="127.9" y="152">U201</text>
<text x="183.4" y="154.5">GND</text>
<text x="221.9" y="150.7">SolderJumper_2_Open</text>
<text x="196.1" y="159.6">GND</text>
<text x="51.7" y="163.4" transform="rotate(-90 51.7 163.4)">VTref</text>
<text x="54" y="163.4">~{RESET}</text>
<text x="122.4" y="162.2">GND</text>
<text x="151" y="164.7">+3V3</text>
<text x="16.1" y="172.3">Conn_ARM_JTAG_SWD_10</text>
<text x="34.6" y="169.8">J201</text>
<text x="48.7" y="168.5">SWCLK/TCK</text>
<text x="48.9" y="171">SWDIO/TMS</text>
<text x="50.9" y="173.6">SWO/TDO</text>
<text x="120.5" y="169.8">+3V3</text>
<text x="155.3" y="173.6">USBLC6-2SC6</text>
<text x="155.3" y="171">U204</text>
<text x="53" y="176.1">NC/TDI</text>
<text x="127" y="179.9">C215</text>
<text x="49.1" y="181.9" transform="rotate(-90 49.1 181.9)">GNDDetect</text>
<text x="51.7" y="181.9" transform="rotate(-90 51.7 181.9)">GND</text>
<text x="127" y="182.5">100nF</text>
<text x="47.5" y="193.9">GND</text>
<text x="121.2" y="192.6">GND</text>
<text x="151.6" y="193.9">GND</text>
</g>
<g font-size="1.8" fill="#a90000">
<text x="224.1" y="29">1</text>
<text x="236.8" y="29">5</text>
<text x="224.1" y="31.5">3</text>
<text x="230.9" y="38.8" transform="rotate(-90 230.9 38.8)">2</text>
<text x="117.9" y="71.8" transform="rotate(-90 117.9 71.8)">1</text>
<text x="128" y="71.8" transform="rotate(-90 128 71.8)">9</text>
<text x="106" y="77.2">7</text>
<text x="120.4" y="72.4" transform="rotate(-90 120.4 72.4)">24</text>
<text x="122.9" y="72.4" transform="rotate(-90 122.9 72.4)">36</text>
<text x="125.5" y="72.4" transform="rotate(-90 125.5 72.4)">48</text>
<text x="138.4" y="77.2">10</text>
<text x="105.4" y="82.3">44</text>
<text x="138.4" y="79.8">11</text>
<text x="138.4" y="82.3">12</text>
<text x="106" y="87.4">5</text>
<text x="106" y="89.9">6</text>
<text x="138.4" y="84.8">13</text>
<text x="138.4" y="87.4">14</text>
<text x="138.4" y="89.9">15</text>
<text x="217.8" y="88.6">a1</text>
<text x="226.7" y="88.6">b1</text>
<text x="106" y="95">2</text>
<text x="138.4" y="92.5">16</text>
<text x="138.4" y="95">17</text>
<text x="217.8" y="91.2">a2</text>
<text x="217.8" y="93.7">a3</text>
<text x="226.7" y="91.2">b2</text>
<text x="226.7" y="93.7">b3</text>
<text x="106" y="97.5">3</text>
<text x="106" y="100.1">4</text>
<text x="138.4" y="97.5">29</text>
<text x="138.4" y="100.1">30</text>
<text x="217.8" y="96.3">a4</text>
<text x="217.8" y="98.8">a5</text>
<text x="217.8" y="101.3">a6</text>
<text x="226.7" y="96.3">b4</text>
<text x="226.7" y="98.8">b5</text>
<text x="226.7" y="101.3">b6</text>
<text x="105.4" y="105.2">18</text>
<text x="105.4" y="107.7">19</text>
<text x="138.4" y="102.6">31</text>
<text x="138.4" y="105.2">32</text>
<text x="138.4" y="107.7">33</text>
<text x="217.8" y="103.9">a7</text>
<text x="217.8" y="106.4">a8</text>
<text x="226.7" y="103.9">b7</text>
<text x="226.7" y="106.4">b8</text>
<text x="105.4" y="110.2">20</text>
<text x="105.4" y="112.8">39</text>
<text x="138.4" y="110.2">34</text>
<text x="138.4" y="112.8">37</text>
<text x="217.2" y="111.5">a10</text>
<text x="217.8" y="109">a9</text>
<text x="226.1" y="111.5">b10</text>
<text x="226.7" y="109">b9</text>
<text x="105.4" y="115.3">40</text>
<text x="105.4" y="117.9">41</text>
<text x="138.4" y="115.3">38</text>
<text x="105.4" y="120.4">42</text>
<text x="105.4" y="122.9">43</text>
<text x="105.4" y="125.5">45</text>
<text x="105.4" y="128">46</text>
<text x="105.4" y="130.6">21</text>
<text x="105.4" y="133.1">22</text>
<text x="105.4" y="135.6">25</text>
<text x="197.9" y="137.9" transform="rotate(-90 197.9 137.9)">8</text>
<text x="105.4" y="138.2">26</text>
<text x="105.4" y="140.7">27</text>
<text x="105.4" y="143.3">28</text>
<text x="188.5" y="140.7">1</text>
<text x="188.5" y="143.3">2</text>
<text x="206.3" y="140.7">5</text>
<text x="206.3" y="143.3">6</text>
<text x="188.5" y="145.8">3</text>
<text x="206.3" y="145.8">7</text>
<text x="122.9" y="151.2" transform="rotate(-90 122.9 151.2)">23</text>
<text x="125.5" y="150.6" transform="rotate(-90 125.5 150.6)">8</text>
<text x="197.9" y="150.6" transform="rotate(-90 197.9 150.6)">4</text>
<text x="50.5" y="156.9" transform="rotate(-90 50.5 156.9)">1</text>
<text x="60.9" y="162.3">10</text>
<text x="61.5" y="167.4">4</text>
<text x="61.5" y="169.9">2</text>
<text x="61.5" y="172.5">6</text>
<text x="61.5" y="175">8</text>
<text x="149.2" y="177.5">1</text>
<text x="153.4" y="174.7" transform="rotate(-90 153.4 174.7)">5</text>
<text x="156.8" y="177.5">6</text>
<text x="48" y="184.9" transform="rotate(-90 48 184.9)">9</text>
<text x="50.5" y="184.9" transform="rotate(-90 50.5 184.9)">3</text>
<text x="149.2" y="180.1">3</text>
<text x="153.4" y="184.9" transform="rotate(-90 153.4 184.9)">2</text>
<text x="156.8" y="180.1">4</text>
</g>
<g font-size="1.8" fill="#0f0f0f">
<text x="71.1" y="77.1">nRESET</text>
<text x="205.7" y="101.3">USB+</text>
<text x="235.7" y="101.3">USB-</text>
<text x="147.1" y="105.1">NS_USB-</text>
<text x="147.1" y="107.6">NS_USB+</text>
<text x="149.8" y="112.7">SWCLK</text>
<text x="150.1" y="110.1">SWDIO</text>
<text x="143.4" y="115.2">I2C_SCL_MEM</text>
<text x="91.4" y="127.9">I2C_SDA_MEM</text>
<text x="211.9" y="140.6">I2C_SDA_MEM</text>
<text x="212" y="143.2">I2C_SCL_MEM</text>
<text x="66.6" y="162.2">nRESET</text>
<text x="67.2" y="167.3">SWCLK</text>
<text x="67.6" y="169.8">SWDIO</text>
<text x="137.2" y="180">NS_USB-</text>
<text x="137.2" y="177.5">NS_USB+</text>
<text x="163.3" y="180">USB-</text>
<text x="163.3" y="177.5">USB+</text>
</g>
<g font-size="1.8" fill="#725600">
<text x="157.7" y="78.3">ADC</text>
<text x="157.7" y="88.5">DAC</text>
<text x="157.7" y="101.2">I2C_SCL</text>
<text x="157.7" y="103.7">I2C_SDA</text>
<text x="91.7" y="108.8">GPIO4</text>
<text x="91.7" y="111.4">GPIO1</text>
<text x="81.7" y="124.1">USART_RX</text>
<text x="82" y="121.5">USART_TX</text>
<text x="85.4" y="131.7">GPIO2</text>
<text x="85.4" y="134.2">GPIO3</text>
</g>
</svg>
